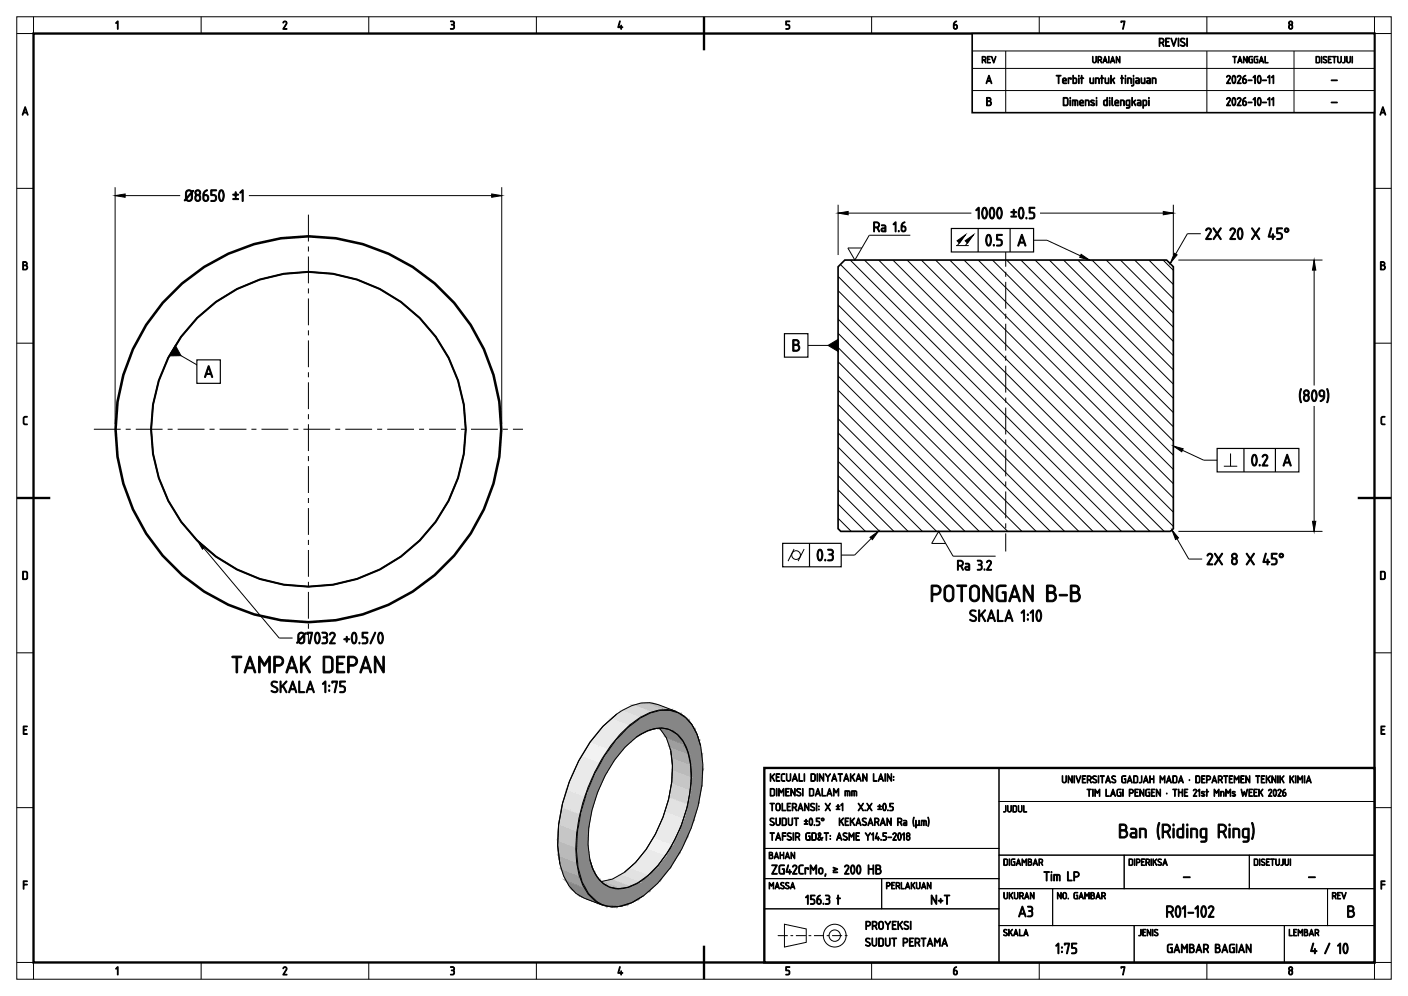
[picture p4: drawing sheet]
<svg xmlns="http://www.w3.org/2000/svg" width="420mm" height="297mm" viewBox="0 0 420 297" stroke-linecap="round" stroke-linejoin="round" font-family="sans-serif">
<g fill="none" stroke="#000" stroke-width=".3">
<path d="M5 5h410v287h-410zM10 5v5h-5M60 5v5M110 5v5M160 5v5M210 5v5M260 5v5M310 5v5M360 5v5M410 5v5h5M5 56.2h5M410 56.2h5"/>
<path d="M5 102.3h5M410 102.3h5M5 148.5h5M410 148.5h5M5 194.7h5M410 194.7h5M5 240.8h5M410 240.8h5M5 287h5v5M60 287v5M110 287v5M160 287v5"/>
<path d="M210 287v5M260 287v5M310 287v5M360 287v5M415 287h-5v5"/>
</g>
<path d="M10 10h400v277h-400zM210 5v10M5 148.5h10M405 148.5h10M210 282v10" fill="none" stroke="#000" stroke-width=".7" stroke-linecap="butt"/>
<path d="M228 229h182v58h-182z" fill-rule="evenodd" fill="#fff"/>
<path d="M228 229h182v58h-182z" fill="none" stroke="#000" stroke-width=".7" stroke-linecap="butt"/>
<g fill="none" stroke="#000" stroke-width=".3">
<path d="M228 229h70v24h-70zM298 229h112v10h-112zM298 239h112v16h-112zM228 253h70v9h-70zM298 255h37.3v10h-37.3zM335.3 255h37.4v10h-37.4zM372.7 255h37.3v10h-37.3zM228 262h35v9h-35zM228 271h70v16h-70zM234 275.6l6.5 1.4v4l-6.5 1.4zM263 262h35v9h-35zM298 265h16v11h-16z"/>
<path d="M298 276h40.3v11h-40.3zM314 265h82v11h-82zM338.3 276h44.8v11h-44.8zM383.1 276h26.9v11h-26.9zM396 265h14v11h-14z"/>
<circle cx="249" cy="279" r="3.4"/>
<circle cx="249" cy="279" r="1.7"/>
</g>
<path d="M232 279h21.5" fill="none" stroke="#000" stroke-width=".3" stroke-dasharray="3 .8 .8 .8" stroke-linecap="butt"/>
<path d="M290 10h120v23.6h-120z" fill-rule="evenodd" fill="#fff"/>
<g fill="none" stroke="#000" stroke-width=".5">
<path d="M290 10h120v23.6h-120zM250 79.6l2-2h96l2 2v78l-.8 .8h-98.4l-.8-.8z"/>
<circle cx="92" cy="128" r="46.9"/>
<circle cx="92" cy="128" r="57.4"/>
<circle cx="92" cy="128" r="57.7"/>
<circle cx="92" cy="128" r="47"/>
</g>
<g fill="none" stroke="#000" stroke-width=".3">
<path d="M290 15.2h120M300 15.2v18.4M360 15.2v18.4M386 15.2v18.4M290 20.4h120M290 27h120M34.3 55.8v70.7M34.3 58.3h19.5M74.2 58.3h75.5M149.7 55.8v70.7M250.7 78.9l79.6 79.5M253.6 77.6l80.9 80.8"/>
<path d="M257.9 77.6l80.9 80.8M262.1 77.6l80.9 80.8M266.3 77.6l80.9 80.8M270.6 77.6l79.4 79.4M274.8 77.6l75.2 75.1M279.1 77.6l70.9 70.9M283.3 77.6l66.7 66.6M287.6 77.6l62.4 62.4M291.8 77.6l58.2 58.1M296 77.6l54 53.9M300.3 77.6l49.7 49.7M304.5 77.6l45.5 45.4"/>
<path d="M308.8 77.6l41.2 41.2M313 77.6l37 36.9M317.3 77.6l32.7 32.7M321.5 77.6l28.5 28.4M325.7 77.6l24.3 24.2M330 77.6l20 20M334.2 77.6l15.8 15.7M338.5 77.6l11.5 11.5M342.7 77.6l7.3 7.2M347 77.6l3 3M250 82.4l76 76M250 86.7l71.8 71.7"/>
<path d="M250 90.9l67.5 67.5M250 95.1l63.3 63.3M250 99.4l59.1 59M54 106.1l5.2 3M250 103.6l54.8 54.8M250 107.9l50.6 50.5M250 112.1l46.3 46.3M250 116.4l42.1 42M250 120.6l37.9 37.8M250 124.8l33.6 33.6M250 129.1l29.4 29.3M250 133.3l25.1 25.1"/>
<path d="M250 137.6l20.9 20.8M250 141.8l16.6 16.6M250 146.1l12.4 12.3M250 150.3l8.2 8.1M250 154.5l3.9 3.9M184 212.9a38.6 38.6 0 0 0-11.4 14 52.7 52.7 0 0 0-6.3 25.2l.7 5.5M184 212.9a45.2 45.2 0 0 0-14.1 20.2 45.2 45.2 0 0 0-2.9 24.5M191 219a9.9 9.9 0 0 1 8.7-1.4l2.3 1.4a16.7 16.7 0 0 1 4.2 13 43 43 0 0 1-12.9 29l-3 2.2a8.6 8.6 0 0 1-12.1-1.6l-1.4-2.4-.9-3M196.7 217.1l2.1 2.8a28.1 28.1 0 0 1 .6 18.5 43 43 0 0 1-9.8 18.8l-3.4 2.9-3.5 2-3.4 .8M201.7 212.2l-5.4-2.1a12.8 12.8 0 0 0-12.3 2.8M201.7 212.2a12.2 12.2 0 0 0-10.7 1.7 42.9 42.9 0 0 0-15.6 20.8 44.2 44.2 0 0 0-2.7 26.1 12.5 12.5 0 0 0 7 9.1M201.7 212.2a13.2 13.2 0 0 1 7.3 10.3"/>
<path d="M186.4 222.8a16.1 16.1 0 0 1 10.8-5.7 8.2 8.2 0 0 1 7.5 5.7 23.8 23.8 0 0 1 1.5 10.9 40.9 40.9 0 0 1-14.1 28.5 11.3 11.3 0 0 1-10.1 2.4 9.4 9.4 0 0 1-5.4-5.9 29.6 29.6 0 0 1 0-17.1 43.1 43.1 0 0 1 9.8-18.8zM200.1 223.8a38.5 38.5 0 0 1-4.6 25l-2.8 4.5-3.1 3.9-3.4 3M209 222.5a13.5 13.5 0 0 0-6.6-9.9 11.8 11.8 0 0 0-11.3 1.5 39.8 39.8 0 0 0-13.7 16.6 52.5 52.5 0 0 0-5.4 23l.4 5 1.3 4.4a10.1 10.1 0 0 0 10.9 7.2l3.7-1.1 3.8-2.2M209 222.5a45 45 0 0 1-2.8 24.4 45 45 0 0 1-14.1 20.1M167 257.6a13.1 13.1 0 0 0 7.3 10.2l5.4 2.1M192.1 267a16.1 16.1 0 0 1-9.6 3.5l-2.8-.6"/>
</g>
<g fill="#868686" stroke="#868686" stroke-width=".3">
<path d="M204.8 246.3l2.2-1.8-.9 2.6z"/>
<path d="M204.8 246.3l1.3 .8-1 2.5z"/>
<path d="M206.1 242.1l1.6-.1-.7 2.5z"/>
<path d="M202.8 250.7l2.3-1.1-1.2 2.3z"/>
<path d="M208.5 239.4l-.8 2.6-1.6 .1z"/>
<path d="M202.8 250.7l1.1 1.2-1.1 2.4z"/>
<path d="M205.6 244.2l1.4 .3-2.2 1.8z"/>
<path d="M204.8 246.3l.3 3.3-1.3-.8z"/>
<path d="M206.1 242.1l.9 2.4-1.4-.3z"/>
<path d="M203.8 248.8l1.3 .8-2.3 1.1z"/>
<path d="M207.3 237.1l1.6-.2-.4 2.5z"/>
<path d="M200.3 255.3l2.5-1-1.4 2.2z"/>
<path d="M206.9 239.6l1.6-.2-2.4 2.7z"/>
<path d="M202.8 250.7v3.6l-1.1-1.2z"/>
<path d="M207.3 237.1l1.2 2.3-1.6 .2z"/>
<path d="M209.4 234.4l-.5 2.5-1.6 .2z"/>
<path d="M201.7 253.1l1.1 1.2-2.5 1z"/>
<path d="M200.3 255.3l1.1 1.2-1.4 2.1z"/>
<path d="M204.1 243.9l1.5 .3-.8 2.1z"/>
<path d="M202.5 248l2.3-1.7-1 2.5z"/>
<path d="M204.1 243.9l2-1.8-.5 2.1z"/>
<path d="M202.5 248l1.3 .8-1 1.9z"/>
<path d="M207.7 235l1.7-.6-2.1 2.7z"/>
<path d="M200.3 255.3l-.3 3.3-.8-1.5z"/>
<path d="M205.3 239.7l1.6-.1-.8 2.5z"/>
<path d="M200.6 251.9l2.2-1.2-1.1 2.4z"/>
<path d="M207.8 232.6l1.7-.7-.1 2.5z"/>
<path d="M197.7 259l2.3-.4-1.5 2z"/>
<path d="M204.1 243.9l.7 2.4-2.3 1.7z"/>
<path d="M207.3 237.1l-.4 2.5-1.6 .1z"/>
<path d="M207.8 232.6l1.6 1.8-1.7 .6z"/>
<path d="M200.6 251.9l1.1 1.2-1.4 2.2z"/>
<path d="M199.2 257.1l.8 1.5-2.3 .4z"/>
<path d="M205.3 239.7l.8 2.4-2 1.8z"/>
<path d="M202.5 248l.3 2.7-2.2 1.2z"/>
<path d="M209.7 229.5l-.2 2.4-1.7 .7z"/>
<path d="M197.7 259l.8 1.6-1.5 1.9z"/>
<path d="M206 235.6l1.7-.6-.4 2.1z"/>
<path d="M198.4 255.5l1.9-.2-1.1 1.8z"/>
<path d="M206 235.6l1.3 1.5-2 2.6z"/>
<path d="M200.6 251.9l-.3 3.4-1.9 .2z"/>
<path d="M207.8 232.6l-.1 2.4-1.7 .6z"/>
<path d="M208 230.6l1.7-1.1-1.9 3.1z"/>
<path d="M198.4 255.5l.8 1.6-1.5 1.9z"/>
<path d="M197.7 259l-.7 3.5-.5-2z"/>
<path d="M207.8 228.3l1.8-1 .1 2.2z"/>
<path d="M207.8 228.3l1.9 1.2-1.7 1.1z"/>
<path d="M194.9 262.1l2.1 .4-1.6 1.5z"/>
<path d="M194.9 262.1l1.6-1.6 .5 2z"/>
<path d="M206.3 231.6l1.7-1-.2 2z"/>
<path d="M206.3 231.6l1.5 1-1.8 3z"/>
<path d="M195.9 258.6l1.8 .4-1.2 1.5z"/>
<path d="M198.4 255.5l-.7 3.5-1.8-.4z"/>
<path d="M209.4 225l.2 2.3-1.8 1z"/>
<path d="M194.9 262.1l.5 1.9-1.5 1.6z"/>
<path d="M207.8 228.3l.2 2.3-1.7 1z"/>
<path d="M195.9 258.6l.6 1.9-1.6 1.6z"/>
<path d="M207.7 226.5l1.7-1.5-1.6 3.3z"/>
<path d="M193.6 263.4l1.3-1.3-1 3.5z"/>
<path d="M206.1 227.9l1.7 .4-1.5 3.3z"/>
<path d="M207.3 224.5l2.1 .5-1.7 1.5z"/>
<path d="M207.3 224.5l1.7-1.5 .4 2z"/>
<path d="M193.3 261.2l2.6-2.6-1 3.5z"/>
<path d="M206.1 227.9l1.6-1.4 .1 1.8z"/>
<path d="M191.9 264.6l1.7-1.2 .3 2.2z"/>
<path d="M191.9 264.6l2 1-1.7 1.2z"/>
<path d="M193.3 261.2l1.6 .9-1.3 1.3z"/>
<path d="M207.3 224.5l.4 2-1.6 1.4z"/>
<path d="M208.6 221l.4 2-1.7 1.5z"/>
<path d="M193.3 261.2l.3 2.2-1.7 1.2z"/>
<path d="M191.9 264.6l.3 2.2-1.6 1.2z"/>
<path d="M208.6 221l-1.3 3.5-.3-1.7z"/>
<path d="M207.9 219.1l.7 1.9z"/>
<path d="M190.6 265.6l1.3-1-1.3 3.4z"/>
<path d="M188.9 268.9l1.7-.9z"/>
<path d="M205.4 224.6l1.9-.1-1.2 3.4z"/>
<path d="M190.6 263.1l2.7-1.9-1.4 3.4z"/>
<path d="M207.9 219.2l.7 1.8z"/>
<path d="M207 222.8l.3 1.7-1.9 .1z"/>
<path d="M188.8 268.9l1.7-.8z"/>
<path d="M206.5 221.4l2.1-.4-1.6 1.8z"/>
<path d="M190.6 263.1l1.3 1.5-1.3 1z"/>
<path d="M208 219.3l.6 1.7-2.1 .4z"/>
<path d="M189 266.4l1.6-.8v2.4z"/>
<path d="M189 266.4l1.6 1.6-1.7 .8z"/>
<path d="M206.5 221.4l.5 1.4-1.6 1.8z"/>
<path d="M207.2 217.4l.7 1.8z"/>
<path d="M207.3 217.6l.7 1.7z"/>
<path d="M190.6 263.1v2.5l-1.6 .8z"/>
<path d="M187.3 269.6l1.6-.7z"/>
<path d="M187.3 269.6l1.6-.8z"/>
<path d="M207.3 217.6l.7 1.7-1.5 2.1z"/>
<path d="M189 266.4l-.1 2.4-1.6 .8z"/>
<path d="M187.2 269.7l1.6-.8z"/>
<path d="M204.3 221.8l2.2-.4-1.1 3.2z"/>
<path d="M207.3 217.6l-.8 3.8-.7-1.7z"/>
<path d="M198.7 219.8l2-.1 .7 1.1z"/>
<path d="M187.9 264.5l2.7-1.4-1.6 3.3z"/>
<path d="M187.6 267l1.4-.6-1.7 3.2z"/>
<path d="M197.2 217.6l3.5 2.1-2 .1z"/>
<path d="M206.3 216.1l1 1.5z"/>
<path d="M205.8 219.7l.7 1.7-2.2 .4z"/>
<path d="M185.7 270l1.6-.4z"/>
<path d="M187.9 264.5l1.1 1.9-1.4 .6z"/>
<path d="M205 218.6l2.3-1-1.5 2.1z"/>
<path d="M200.7 219.7l3.5 2.2-2.8-1.1z"/>
<path d="M206.3 216.2l1 1.4z"/>
<path d="M186.3 267.3l1.3-.3-.3 2.6z"/>
<path d="M185.6 270.1l1.6-.4z"/>
<path d="M206.4 216.2l.9 1.4-2.3 1z"/>
<path d="M186.3 267.3l1 2.3-1.6 .4z"/>
<path d="M205 218.6l.8 1.1-1.5 2.1z"/>
<path d="M187.9 264.5l-.3 2.5-1.3 .3z"/>
<path d="M197.2 217.6l2.7 1 .8 1.1z"/>
<path d="M205.4 214.7l.9 1.5z"/>
<path d="M205.4 214.9l1 1.3z"/>
<path d="M184.1 270.4l1.6-.4z"/>
<path d="M205.4 214.9l1 1.3-1.4 2.4z"/>
<path d="M200.7 219.7h2l1.5 2.2z"/>
<path d="M202.8 219.6l1.5 2.2z"/>
<path d="M186.3 267.3l-.6 2.7-1.6 .4z"/>
<path d="M202.8 219.6l2.2-1-.7 3.2z"/>
<path d="M197.2 217.6l1.8 .2 .9 .8z"/>
<path d="M185.4 265l2.5-.5-1.6 2.8z"/>
<path d="M199.9 218.6l2.8 1.1h-2z"/>
<path d="M184 270.5l1.6-.4z"/>
<path d="M205.4 214.9l-.4 3.7-.9-1.3z"/>
<path d="M195.3 216l3.7 1.8-1.8-.2z"/>
<path d="M184.7 267.7l1.6-.4-2.2 3.1z"/>
<path d="M202.7 219.7l1.5 2.2z"/>
<path d="M204.1 217.3l.9 1.3-2.2 1z"/>
<path d="M185.4 265l.9 2.3-1.6 .4z"/>
<path d="M199 217.8l3.7 1.9-2.8-1.1z"/>
<path d="M182.5 270.4h1.6z"/>
<path d="M203.2 216.5l2.2-1.6-1.3 2.4z"/>
<path d="M183.3 267.6l1.4 .1-.6 2.7z"/>
<path d="M203.2 216.5l.9 .8-1.3 2.3z"/>
<path d="M204.3 213.9l1.1 1-2.2 1.6z"/>
<path d="M182.6 270.3l1.5 .1z"/>
<path d="M195.3 216l2.8 1.1 .9 .7z"/>
<path d="M185.4 265l-.7 2.7-1.4-.1z"/>
<path d="M183.3 267.6l.8 2.8-1.4-.1z"/>
<path d="M199 217.8l1.8 .3 1.9 1.6z"/>
<path d="M200.9 218.1l1.9 1.5z"/>
<path d="M200.9 218.1l2.3-1.6-.4 3.1z"/>
<path d="M175.6 268.2l2.7 1.1z"/>
<path d="M195.3 216l2.8 1.1z"/>
<path d="M198.1 217.1l2.7 1-1.8-.3z"/>
<path d="M203.1 213l1.2 .9-1.1 2.6z"/>
<path d="M174.3 267.7l2.7 1z"/>
<path d="M181 270.3h1.6z"/>
<path d="M182.9 264.9l2.5 .1-2.1 2.6z"/>
<path d="M181.2 270.2l1.5 .1z"/>
<path d="M183.3 267.6l-.6 2.7-1.5-.1z"/>
<path d="M193.1 215.2l3.9 1.4z"/>
<path d="M200.8 218.1l1.9 1.6z"/>
<path d="M203.1 213l.1 3.5-1.2-1z"/>
<path d="M202 215.5l1.2 1-2.3 1.6z"/>
<path d="M177 268.7l4 1.6z"/>
<path d="M197 216.6l3.8 1.5z"/>
<path d="M182.1 267.6h1.2l-2.1 2.6z"/>
<path d="M182.9 264.9l.4 2.7h-1.2z"/>
<path d="M172.9 267.2l4.1 1.5z"/>
<path d="M200.7 215l2.4-2-1.1 2.5z"/>
<path d="M179.8 269.7l1.4 .5z"/>
<path d="M200.7 215l1.3 .5-1.1 2.6z"/>
<path d="M180.7 267l1.4 .6-.9 2.6z"/>
<path d="M180.7 267l2.2-2.1-.8 2.7z"/>
<path d="M201.8 212.5l1.3 .5-2.4 2z"/>
<path d="M198.7 217.3l2.2 .8z"/>
<path d="M179.7 269.8l1.3 .5z"/>
<path d="M180.7 267l.5 3.2-1.4-.5z"/>
<path d="M195.9 216.2l2.8 1.1z"/>
<path d="M200.7 215l.2 3.1-2.2-.9z"/>
<path d="M180.7 264.1l2.2 .8-2.2 2.1z"/>
<path d="M177 268.7l2.7 1.1z"/>
<path d="M175.6 268.2l2.7 1z"/>
<path d="M172.9 267.2l1.6 .1 1.1 .9z"/>
<path d="M200.5 211.9l1.3 .6-1.1 2.5z"/>
<path d="M171.8 266.2l2.7 1.1-1.6-.1z"/>
<path d="M178.5 269.2l1.3 .5z"/>
<path d="M178.5 269.2l2.2-2.2-.9 2.7z"/>
<path d="M199.6 214.6l1.1 .4-2 2.2z"/>
<path d="M200.5 211.9l.2 3.1-1.1-.4z"/>
<path d="M180.7 264.1v2.9l-1.1-.4z"/>
<path d="M178.3 269.2l1.4 .6z"/>
<path d="M179.6 266.6l1.1 .4-2.2 2.2z"/>
<path d="M174.5 267.3l3.8 1.9-2.7-1z"/>
<path d="M170.6 265.3l3.9 2-2.7-1.1z"/>
<path d="M198.4 214.5l1.2 .1-.9 2.6z"/>
<path d="M200.5 211.9l-.9 2.7-1.2-.1z"/>
<path d="M178.5 265.7l2.2-1.6-1.1 2.5z"/>
<path d="M196.3 217.1l2.4 .1z"/>
<path d="M178.5 265.7l1.1 .9-1.1 2.6z"/>
<path d="M177.2 268.3l1.3 .9h-.2z"/>
<path d="M174.5 267.3l2.7 1 1.1 .9z"/>
<path d="M199 211.9h1.5l-2.1 2.6z"/>
<path d="M170.6 265.3l2.7 1 1.2 1z"/>
<path d="M198.4 214.5l.3 2.7-2.4-.1z"/>
<path d="M178.5 265.7v3.5l-1.1-1z"/>
<path d="M177.2 268.3l1.3 .9z"/>
<path d="M177.3 268.2l1.2 1z"/>
<path d="M178.9 262.5l1.8 1.6-2.2 1.6z"/>
<path d="M196.2 217.1l2.5 .2z"/>
<path d="M174.5 267.3h1.5l1.2 1z"/>
<path d="M173.3 266.3l2.7 1h-1.5z"/>
<path d="M197.5 211.8l1.5 .1-.6 2.6z"/>
<path d="M196.9 214.4l1.5 .1-2.1 2.6z"/>
<path d="M170.6 265.3l1.8-.3 .9 1.3z"/>
<path d="M169.7 263.9l2.7 1.1-1.8 .3z"/>
<path d="M176.2 267.3l2.3-1.6-1.1 2.5z"/>
<path d="M176 267.3l1.3 .9z"/>
<path d="M176.2 267.3l1.2 .9z"/>
<path d="M178.9 262.5l-.4 3.2-1-.8z"/>
<path d="M197.5 211.8l.9 2.7-1.5-.1z"/>
<path d="M177.5 264.9l1 .8-2.3 1.6z"/>
<path d="M176 267.3h.2l1.1 .9z"/>
<path d="M172.4 265l3.6 2.3-2.7-1z"/>
<path d="M195.6 214.7l1.3-.3-.6 2.7z"/>
<path d="M193.7 217.7l2.6-.6z"/>
<path d="M168.8 262.6l3.6 2.4-2.7-1.1z"/>
<path d="M176.6 263.5l2.3-1-1.4 2.4z"/>
<path d="M177.3 260.2l1.6 2.3z"/>
<path d="M197.5 211.8l-.6 2.6-1.3 .3z"/>
<path d="M176.6 263.5l.9 1.4-1.3 2.4z"/>
<path d="M195.6 214.7l.7 2.4-2.6 .6z"/>
<path d="M175.2 265.9l1 1.4h-.2z"/>
<path d="M172.4 265l2.7 1 .9 1.3z"/>
<path d="M195.9 212.1l1.6-.3-1.9 2.9z"/>
<path d="M177.4 260.3l1.5 2.2-2.3 1z"/>
<path d="M193.6 217.7l2.6-.6z"/>
<path d="M168.8 262.6l2.7 1 .9 1.4z"/>
<path d="M176.6 263.5l-.4 3.8-.9-1.4z"/>
<path d="M175.1 266l.9 1.3z"/>
<path d="M175.2 265.9l1 1.4z"/>
<path d="M194 215.1l1.6-.4-1.9 3z"/>
<path d="M172.4 265l1.8-.4 .9 1.4z"/>
<path d="M194.3 212.5l1.6-.4-.3 2.6z"/>
<path d="M171.5 263.6l2.7 1-1.8 .4z"/>
<path d="M177.4 260.3l-.8 3.2-.7-1.1z"/>
<path d="M174.4 264.6l2.2-1.1-1.3 2.4z"/>
<path d="M194.3 212.5l1.3 2.2-1.6 .4z"/>
<path d="M174.4 264.6l.8 1.3z"/>
<path d="M174.4 264.6l.9 1.3z"/>
<path d="M175.9 262.4l.7 1.1-2.2 1.1z"/>
<path d="M191 219l2.7-1.3z"/>
<path d="M176.2 257.5l1.2 2.8z"/>
<path d="M192.4 215.9l1.6-.8-.3 2.6z"/>
<path d="M174.2 264.6h.2l.7 1.4z"/>
<path d="M175.2 260.7l2.2-.4-1.5 2.1z"/>
<path d="M194.3 212.5l-.3 2.6-1.6 .8z"/>
<path d="M192.4 215.9l1.3 1.8-2.7 1.3z"/>
<path d="M191 219l2.6-1.3z"/>
<path d="M175.2 260.7l.7 1.7-1.5 2.2z"/>
<path d="M176.2 257.5l1.2 2.8-2.2 .4z"/>
<path d="M192.7 213.3l1.6-.8-1.9 3.4z"/>
<path d="M175.2 260.7l-.8 3.9-.7-1.7z"/>
<path d="M191 216.6l1.4-.7-1.4 3.1z"/>
<path d="M176.2 257.5l-1 3.2-.6-1.4z"/>
<path d="M191.1 214.1l1.6-.8-.3 2.6z"/>
<path d="M191.1 214.1l1.3 1.8-1.4 .7z"/>
<path d="M173 261.2l2.2-.5-1.5 2.2z"/>
<path d="M189.7 217.5l1.3-.9v2.4z"/>
<path d="M174.6 259.3l.6 1.4-2.2 .5z"/>
<path d="M174.3 257.7l1.9-.2-1.6 1.8z"/>
<path d="M189.7 217.5l1.3 1.5-2.7 2z"/>
<path d="M175.6 254.2l.6 3.3-1.9 .2z"/>
<path d="M191.1 214.1l-.1 2.5-1.3 .9z"/>
<path d="M174.3 257.7l.3 1.6-1.6 1.9z"/>
<path d="M189.4 215.3l1.7-1.2-1.4 3.4z"/>
<path d="M188.1 218.8l1.6-1.3-1.4 3.5z"/>
<path d="M172.6 259.1l1.7-1.4-1.3 3.5z"/>
<path d="M173.9 255.7l1.7-1.5-1.3 3.5z"/>
<path d="M186.8 220l1.3-1.2 .2 2.2z"/>
<path d="M187.8 216.5l1.6-1.2 .3 2.2z"/>
<path d="M187.8 216.5l1.9 1-1.6 1.3z"/>
<path d="M173.8 253.8l1.8 .4-1.7 1.5z"/>
<path d="M186.8 220l1.5 1-2.6 2.6z"/>
<path d="M172.2 257.1l2.1 .6-1.7 1.4z"/>
<path d="M172.2 257.1l1.7-1.4 .4 2z"/>
<path d="M175.4 250.5l.2 3.7-1.8-.4z"/>
<path d="M187.8 216.5l.3 2.3-1.3 1.2z"/>
<path d="M173.8 253.8l.1 1.9-1.7 1.4z"/>
<path d="M185.2 221.6l1.6-1.6-1.1 3.6z"/>
<path d="M173.7 251.6l1.7-1.1-1.6 3.3z"/>
<path d="M186.2 218.1l1.6-1.6-1 3.5z"/>
<path d="M172.1 254.9l1.7-1.1-1.6 3.3z"/>
<path d="M183.9 223.2l1.8 .4-2.4 3.1z"/>
<path d="M185.2 221.6l.5 2-1.8-.4z"/>
<path d="M175.7 246.6l-.3 3.9-1.6-.9z"/>
<path d="M173.8 249.6l1.6 .9-1.7 1.1z"/>
<path d="M184.6 219.7l2.2 .3-1.6 1.6z"/>
<path d="M184.6 219.7l1.6-1.6 .6 1.9z"/>
<path d="M172 252.6l1.7-1 .1 2.2z"/>
<path d="M172 252.6l1.8 1.2-1.7 1.1z"/>
<path d="M184.6 219.7l.6 1.9-1.3 1.6z"/>
<path d="M183.9 223.2l-.6 3.5-.9-1.6z"/>
<path d="M173.8 249.6l-.1 2-1.7 1z"/>
<path d="M174 247.2l1.7-.6-1.9 3z"/>
<path d="M181.3 226.9l2-.2-2.2 3.5z"/>
<path d="M176.4 242.4l-.7 4.2-1.4-1.5z"/>
<path d="M182.4 225.1l.9 1.6-2 .2z"/>
<path d="M174.3 245.1l1.4 1.5-1.7 .6z"/>
<path d="M184.6 219.7l-.7 3.5-.8-1.6z"/>
<path d="M172.1 250.2l1.7-.6-1.8 3z"/>
<path d="M179 231l2.1-.8-2 3.9z"/>
<path d="M177.6 238.2l-1.2 4.2-1-1.9z"/>
<path d="M181.6 223.5l2.3-.3-1.5 1.9z"/>
<path d="M181.3 226.9l-.2 3.3-1.1-1.2z"/>
<path d="M172.3 247.8l1.7-.6-.2 2.4z"/>
<path d="M174.8 242.6l1.6-.2-2.1 2.7z"/>
<path d="M176.9 235.9l2.2-1.8-1.5 4.1z"/>
<path d="M183.1 221.6l.8 1.6-2.3 .3z"/>
<path d="M180 229l1.1 1.2-2.1 .8z"/>
<path d="M172.3 247.8l1.5 1.8-1.7 .6z"/>
<path d="M175.4 240.5l1 1.9-1.6 .2z"/>
<path d="M181.6 223.5l.8 1.6-1.1 1.8z"/>
<path d="M174.3 245.1l-.3 2.1-1.7 .6z"/>
<path d="M179 231l.1 3.1-1.3-.7z"/>
<path d="M176.1 237.9l1.5 .3-2.2 2.3z"/>
<path d="M177.8 233.4l1.3 .7-2.2 1.8z"/>
<path d="M176.9 235.9l.7 2.3-1.5-.3z"/>
<path d="M181.6 223.5l-.3 3.4-1.1-1.2z"/>
<path d="M178.9 227.8l2.4-.9-1.3 2.1z"/>
<path d="M172.7 245.2l1.6-.1-2 2.7z"/>
<path d="M173.2 242.7l1.6-.1-.5 2.5z"/>
<path d="M178.9 227.8l1.1 1.2-1 2z"/>
<path d="M175.4 240.5l-.6 2.1-1.6 .1z"/>
<path d="M180.2 225.7l1.1 1.2-2.4 .9z"/>
<path d="M173.2 242.7l1.1 2.4-1.6 .1z"/>
<path d="M176.5 232.6l2.5-1.6-1.2 2.4z"/>
<path d="M174.6 237.6l1.5 .3-.7 2.6z"/>
<path d="M176.5 232.6l1.3 .8-.9 2.5z"/>
<path d="M174.6 237.6l2.3-1.7-.8 2z"/>
<path d="M178.9 227.8l.1 3.2-1.3-.8z"/>
<path d="M173.9 240.2l1.5 .3-2.2 2.2z"/>
<path d="M177.7 230.2l1.3 .8-2.5 1.6z"/>
<path d="M174.6 237.6l.8 2.9-1.5-.3z"/>
<path d="M176.5 232.6l.4 3.3-1.3-.8z"/>
<path d="M175.6 235.1l1.3 .8-2.3 1.7z"/>
</g>
<g fill="#d6d6d6" stroke="#d6d6d6" stroke-width=".3">
<path d="M198.4 241.8l-1.5 4.1z"/>
<path d="M170.9 230.4l-1 2.5z"/>
<path d="M169.9 232.9l-.9 2.6z"/>
<path d="M170.9 230.4l-.9 2.6z"/>
<path d="M170 233l-1 2.5z"/>
<path d="M170.9 230.5l-.9 2.5z"/>
</g>
<g fill="#d1d1d1" stroke="#d1d1d1" stroke-width=".3">
<path d="M199.6 237.6l-1.1 4.2z"/>
<path d="M199.6 237.6l-1.2 4.2z"/>
<path d="M185 261l2.7-2z"/>
<path d="M183.8 213.1l1.7-1.2z"/>
<path d="M183.8 213.2l1.6-1.2z"/>
<path d="M182.1 214.4l1.7-1.3z"/>
<path d="M182.1 214.4l1.8-1.3z"/>
<path d="M168.3 238l-.7 2.6z"/>
<path d="M168.3 238l-.8 2.6z"/>
<path d="M169 235.5l-.7 2.5z"/>
</g>
<g fill="#dadada" stroke="#dadada" stroke-width=".3">
<path d="M196.9 245.9l-2 3.9z"/>
<path d="M192.7 253.3l-2.4 3.1z"/>
<path d="M192.8 253.3l-2.5 3.1z"/>
<path d="M179 217.5l-1.5 1.9z"/>
<path d="M177.5 219.4l-1.5 2z"/>
<path d="M173.2 225.7l-1.1 2.4z"/>
<path d="M173.3 225.7l-1.2 2.4z"/>
<path d="M172.1 228.1l-1.2 2.3z"/>
</g>
<g fill="#e8e8e8" stroke="#e8e8e8" stroke-width=".3">
<path d="M198.5 241.8l2 3.1-3.6 1z"/>
<path d="M198.5 241.8l2.7 1-.7 2.1z"/>
<path d="M196.9 245.9l3.6-1-.8 2z"/>
<path d="M201.2 242.8l2.8 1.1-3.5 1z"/>
<path d="M200.5 244.9l1.9 3.1-2.7-1.1z"/>
<path d="M200.5 244.9l3.5-1-1.6 4.1z"/>
<path d="M170.9 230.5l1.8 3.5-2.7-1z"/>
<path d="M170 233l2.7 1-3.7 1.5z"/>
<path d="M170.9 230.5l2.7 1-.9 2.5z"/>
<path d="M169 235.5l3.7-1.5-1 2.5z"/>
<path d="M173.6 231.5l2.8 1-3.7 1.5z"/>
<path d="M172.7 234l1.7 3.5-2.7-1z"/>
<path d="M172.7 234l3.7-1.5-1 2.5z"/>
<path d="M172.7 234l2.7 1-1 2.5z"/>
</g>
<g fill="#e0e0e0" stroke="#e0e0e0" stroke-width=".3">
<path d="M199.6 237.6l2.2 3.2-3.3 1z"/>
<path d="M198.5 241.8l3.3-1-.6 2z"/>
<path d="M199.6 237.6l2.8 1.1-.6 2.1z"/>
<path d="M201.8 240.8l2.2 3.1-2.8-1.1z"/>
<path d="M202.4 238.7l2.8 1-3.4 1.1z"/>
<path d="M201.8 240.8l3.4-1.1-1.2 4.2z"/>
<path d="M168.3 238l2.7 1.1-3.4 1.5z"/>
<path d="M169 235.5l2 3.6-2.7-1.1z"/>
<path d="M167.6 240.6l3.4-1.5-.7 2.5z"/>
<path d="M169 235.5l2.7 1-.7 2.6z"/>
<path d="M171 239.1l2 3.6-2.7-1.1z"/>
<path d="M171.7 236.5l2.7 1-3.4 1.6z"/>
<path d="M171 239.1l2.7 1-.7 2.6z"/>
<path d="M171 239.1l3.4-1.6-.7 2.6z"/>
</g>
<g fill="#ededed" stroke="#ededed" stroke-width=".3">
<path d="M196.9 245.9l1.8 3-3.7 .8z"/>
<path d="M196.9 245.9l2.8 1-1 2z"/>
<path d="M195 249.7l3.7-.8-1 1.9z"/>
<path d="M199.7 246.9l2.7 1.1-3.7 .9z"/>
<path d="M198.7 248.9l1.8 3-2.8-1.1z"/>
<path d="M198.7 248.9l3.7-.9-1.9 3.9z"/>
<path d="M192.8 253.3l1.5 2.6-4 .5z"/>
<path d="M192.8 253.3l2.7 1.1-1.2 1.5z"/>
<path d="M190.3 256.4l4-.5-1.2 1.6z"/>
<path d="M195.5 254.4l2.8 1-4 .5z"/>
<path d="M194.3 255.9l1.6 2.6-2.8-1z"/>
<path d="M194.3 255.9l4-.5-2.4 3.1z"/>
<path d="M179 217.5l1.2 2.9-2.7-1z"/>
<path d="M179 217.5l2.8 1-1.6 1.9z"/>
<path d="M177.5 219.4l2.7 1-4.2 .9z"/>
<path d="M181.8 218.5l2.7 1-4.3 .9z"/>
<path d="M176 221.3l4.2-.9-1.5 1.9z"/>
<path d="M180.2 220.4l4.3-.9-1.5 2z"/>
<path d="M180.2 220.4l1.3 3-2.8-1.1z"/>
<path d="M180.2 220.4l2.8 1.1-1.5 1.9z"/>
<path d="M173.3 225.7l1.5 3.4-2.7-1z"/>
<path d="M172.1 228.1l2.7 1-3.9 1.4z"/>
<path d="M173.3 225.7l2.7 1-1.2 2.4z"/>
<path d="M170.9 230.5l3.9-1.4-1.2 2.4z"/>
<path d="M176 226.7l2.7 1-3.9 1.4z"/>
<path d="M174.8 229.1l1.6 3.4-2.8-1z"/>
<path d="M174.8 229.1l3.9-1.4-1.2 2.4z"/>
<path d="M174.8 229.1l2.7 1-1.1 2.4z"/>
</g>
<g fill="#c9c9c9" stroke="#c9c9c9" stroke-width=".3">
<path d="M200.4 233.5l-.8 4.1z"/>
<path d="M200.3 233.4l-.7 4.2z"/>
<path d="M167.1 243.1l-.4 2.6z"/>
<path d="M167.1 243.1l-.5 2.5z"/>
<path d="M167.5 240.6l-.4 2.5z"/>
<path d="M167.5 240.6l-.4 2.6z"/>
</g>
<g fill="#dbdbdb" stroke="#dbdbdb" stroke-width=".3">
<path d="M194.9 249.8l-2.1 3.5z"/>
<path d="M194.9 249.8l-2.2 3.5z"/>
<path d="M176 221.4l-1.4 2.1z"/>
<path d="M176 221.3l-1.4 2.2z"/>
<path d="M174.6 223.5l-1.4 2.2z"/>
<path d="M174.7 223.5l-1.5 2.2z"/>
</g>
<g fill="#d5d5d5" stroke="#d5d5d5" stroke-width=".3">
<path d="M200.4 233.5l2.4 3.1-3.2 1z"/>
<path d="M199.6 237.6l3.2-1-.4 2.1z"/>
<path d="M200.4 233.5l2.7 1-.3 2.1z"/>
<path d="M202.8 236.6l2.4 3.1-2.8-1z"/>
<path d="M203.1 234.5l2.8 1.1-3.1 1z"/>
<path d="M202.8 236.6l3.1-1-.7 4.1z"/>
<path d="M167.1 243.2l2.7 1-3.1 1.5z"/>
<path d="M166.7 245.7l3.1-1.5-.4 2.5z"/>
<path d="M167.6 240.6l2.2 3.6-2.7-1z"/>
<path d="M167.6 240.6l2.7 1-.5 2.6z"/>
<path d="M169.8 244.2l2.3 3.6-2.7-1.1z"/>
<path d="M169.8 244.2l2.7 1-.4 2.6z"/>
<path d="M170.3 241.6l2.7 1.1-3.2 1.5z"/>
<path d="M169.8 244.2l3.2-1.5-.5 2.5z"/>
</g>
<g fill="#eee" stroke="#eee" stroke-width=".3">
<path d="M195 249.7l1.6 2.9-3.8 .7z"/>
<path d="M195 249.7l2.7 1.1-1.1 1.8z"/>
<path d="M192.8 253.3l3.8-.7-1.1 1.8z"/>
<path d="M197.7 250.8l2.8 1.1-3.9 .7z"/>
<path d="M196.6 252.6l1.7 2.8-2.8-1z"/>
<path d="M196.6 252.6l3.9-.7-2.2 3.5z"/>
<path d="M176 221.3l1.4 3.2-2.7-1z"/>
<path d="M176 221.3l2.7 1-1.3 2.2z"/>
<path d="M174.7 223.5l2.7 1-4.1 1.2z"/>
<path d="M173.3 225.7l4.1-1.2-1.4 2.2z"/>
<path d="M178.7 222.3l2.8 1.1-4.1 1.1z"/>
<path d="M177.4 224.5l4.1-1.1-1.4 2.2z"/>
<path d="M177.4 224.5l1.3 3.2-2.7-1z"/>
<path d="M177.4 224.5l2.7 1.1-1.4 2.1z"/>
</g>
<g fill="#c0c0c0" stroke="#c0c0c0" stroke-width=".3">
<path d="M200.6 229.5l-.2 4z"/>
<path d="M200.6 229.5l-.3 3.9z"/>
<path d="M204 243.9l-1.5 4.1z"/>
<path d="M166.5 248.1l-.2 2.5z"/>
<path d="M166.5 248.1l-.2 2.4z"/>
<path d="M166.6 245.6l-.1 2.5z"/>
<path d="M166.7 245.7l-.2 2.4z"/>
<path d="M176.5 232.6l-1 2.5z"/>
<path d="M175.5 235.1l-.9 2.5z"/>
<path d="M176.4 232.5l.1 .1-1.1 2.4z"/>
<path d="M175.5 235.1l-.9 2.5-.2-.1z"/>
<path d="M175.4 235l-1 2.5z"/>
</g>
<g fill="#c8c8c8" stroke="#c8c8c8" stroke-width=".3">
<path d="M200.6 229.5l2.7 3-2.9 1z"/>
<path d="M200.4 233.5l2.9-1-.2 2z"/>
<path d="M200.6 229.5l2.8 1.1-.1 1.9z"/>
<path d="M203.3 232.5l2.6 3.1-2.8-1.1z"/>
<path d="M203.4 230.6l2.8 1-2.9 .9z"/>
<path d="M203.3 232.5l2.9-.9-.3 4z"/>
<path d="M166.5 248.1l2.7 1.1-2.9 1.4z"/>
<path d="M166.3 250.6l2.9-1.4-.1 2.4z"/>
<path d="M166.7 245.7l2.5 3.5-2.7-1.1z"/>
<path d="M169.2 249.2l2.6 3.4-2.7-1z"/>
<path d="M166.7 245.7l2.7 1-.2 2.5z"/>
<path d="M169.2 249.2l2.7 1-.1 2.4z"/>
<path d="M169.4 246.7l2.7 1.1-2.9 1.4z"/>
<path d="M169.2 249.2l2.9-1.4-.2 2.4z"/>
</g>
<g fill="#bbb" stroke="#bbb" stroke-width=".3">
<path d="M205.3 239.7l-1.2 4.2z"/>
<path d="M205.2 239.7l-1.2 4.2z"/>
<path d="M179.8 262.9l2.7 1h-1.2z"/>
<path d="M177.3 262.7l2.5 .2 1.5 1z"/>
<path d="M181.3 263.9h1.2l2.8 1.1z"/>
<path d="M177.3 262.7l4 1.2-1.2-.1z"/>
<path d="M181.3 263.9l4 1.1-2.4-.2z"/>
<path d="M180.1 263.8l1.2 .1 1.6 .9z"/>
<path d="M195 209.7l2.7 1h-1.5z"/>
<path d="M193.5 209.6l1.5 .1 1.2 1z"/>
<path d="M196.2 210.7h1.5l2.7 1.1z"/>
<path d="M192 209.5l1.5 .1 2.7 1.1z"/>
<path d="M196.2 210.7l4.2 1.1-1.5-.1z"/>
<path d="M192 209.5l4.2 1.2-1.5-.1z"/>
<path d="M196.2 210.7l2.7 1-1.5-.1z"/>
<path d="M194.7 210.6l1.5 .1 1.2 .9z"/>
<path d="M173.8 240.1l-.6 2.6h-.2z"/>
<path d="M173.8 240.1l-.6 2.6z"/>
<path d="M173.7 240.1l-.7 2.6z"/>
<path d="M174.6 237.6l-.8 2.5z"/>
<path d="M174.6 237.6l-.9 2.5z"/>
<path d="M174.4 237.5l.2 .1-.9 2.5z"/>
</g>
<g fill="#c4c4c4" stroke="#c4c4c4" stroke-width=".3">
<path d="M202.4 248l-1.9 3.9z"/>
<path d="M202.5 248l-1.9 3.9z"/>
<path d="M198.3 255.4l-2.4 3.1z"/>
<path d="M198.4 255.5l-2.5 3.1z"/>
<path d="M184.5 219.5l.1 .2-1.6 1.8z"/>
<path d="M184.6 219.7l-1.6 1.8z"/>
<path d="M183 221.5l-1.4 2z"/>
<path d="M183 221.5l-1.5 1.9z"/>
<path d="M183 221.5l-1.4 2-.1-.1z"/>
<path d="M178.7 227.7l.2 .1-1.4 2.3z"/>
<path d="M178.9 227.8l-1.3 2.4z"/>
<path d="M177.6 230.2l-1.1 2.4z"/>
<path d="M177.5 230.1l-1.1 2.4z"/>
<path d="M177.6 230.2l-1.1 2.4-.1-.1z"/>
</g>
<g fill="#b5b5b5" stroke="#b5b5b5" stroke-width=".3">
<path d="M200.4 225.8l.2 3.7z"/>
<path d="M166.5 252.8l.1 2.3z"/>
<path d="M166.4 252.7l.2 2.3z"/>
<path d="M166.3 250.5l.2 2.3z"/>
</g>
<g fill="#d7d7d7" stroke="#d7d7d7" stroke-width=".3">
<path d="M187.7 259l2.6-2.6z"/>
<path d="M185 261l2.8 1-1.3 .7z"/>
<path d="M182.4 262.3l2.6-1.3 1.5 1.7z"/>
<path d="M186.5 262.7l1.3-.7 2.8 1.1z"/>
<path d="M182.4 262.3l4.1 .4-1.4 .6z"/>
<path d="M186.5 262.7l4.1 .4-2.7 1.3z"/>
<path d="M185.1 263.3l1.4-.6 1.4 1.7z"/>
<path d="M188.8 210.3l2.7 1-1.6 .8z"/>
<path d="M187.2 211.1l1.6-.8 1.1 1.8z"/>
<path d="M189.9 212.1l1.6-.8 2.7 1z"/>
<path d="M185.5 211.9l1.7-.8 2.7 1z"/>
<path d="M189.9 212.1l4.3 .2-1.6 .8z"/>
<path d="M185.5 211.9l4.4 .2-1.7 .8z"/>
<path d="M189.9 212.1l2.7 1-1.6 .8z"/>
<path d="M188.2 212.9l1.7-.8 1.1 1.8z"/>
<path d="M182.1 214.4l-1.5 1.5z"/>
<path d="M180.6 216l1.5-1.6z"/>
<path d="M179 217.5l1.6-1.6z"/>
<path d="M180.6 215.9l-1.6 1.6z"/>
</g>
<g fill="#b3b3b3" stroke="#b3b3b3" stroke-width=".3">
<path d="M206 235.6l-.8 4.1z"/>
<path d="M205.9 235.6l-.7 4.1z"/>
<path d="M172.5 245.2l-.2 2.6h-.2z"/>
<path d="M172.6 245.2l-.3 2.6z"/>
<path d="M172.5 245.2l-.2 2.6z"/>
<path d="M173.2 242.7l-.6 2.5z"/>
<path d="M173 242.7l-.5 2.5z"/>
<path d="M173 242.7h.2l-.6 2.5z"/>
</g>
<g fill="#c5c5c5" stroke="#c5c5c5" stroke-width=".3">
<path d="M200.5 251.9l-2.1 3.6z"/>
<path d="M181.5 223.4l.1 .1-1.5 2.1z"/>
<path d="M181.6 223.5l-1.4 2.1z"/>
<path d="M180.2 225.6l-1.3 2.2z"/>
<path d="M180.1 225.6l-1.4 2.1z"/>
<path d="M180.2 225.6l-1.3 2.2-.2-.1z"/>
</g>
<g fill="#b9b9b9" stroke="#b9b9b9" stroke-width=".3">
<path d="M200.6 229.5l2.7-.8 .1 1.9z"/>
<path d="M200.4 225.8l2.9 2.9-2.7 .8z"/>
<path d="M203.3 228.7l2.9 2.9-2.8-1z"/>
<path d="M200.4 225.8l2.8 1.1 .1 1.8z"/>
<path d="M203.3 228.7l2.7-.8 .2 3.7z"/>
<path d="M203.2 226.9l2.8 1-2.7 .8z"/>
<path d="M166.5 252.8l2.7 1.1-2.6 1.2z"/>
<path d="M166.6 255.1l2.6-1.2 .1 2.2z"/>
<path d="M166.3 250.6l2.9 3.3-2.7-1.1z"/>
<path d="M169.2 253.9l2.8 3.3-2.7-1.1z"/>
<path d="M166.3 250.6l2.8 1 .1 2.3z"/>
<path d="M169.2 253.9l2.7 1 .1 2.3z"/>
<path d="M169.1 251.6l2.7 1-2.6 1.3z"/>
<path d="M169.2 253.9l2.6-1.3 .1 2.3z"/>
</g>
<g fill="#e9e9e9" stroke="#e9e9e9" stroke-width=".3">
<path d="M190.3 256.4l2.8 1.1-1.3 1.3z"/>
<path d="M187.7 259l2.6-2.6 1.5 2.4z"/>
<path d="M191.8 258.8l1.3-1.3 2.8 1z"/>
<path d="M187.7 259l4.1-.2-1.3 1.2z"/>
<path d="M191.8 258.8l4.1-.3-2.6 2.6z"/>
<path d="M190.5 260l1.3-1.2 1.5 2.3z"/>
<path d="M180.6 215.9l1.6-1.6 1.2 2.6z"/>
<path d="M182.2 214.3l2.8 1-1.6 1.6z"/>
<path d="M179 217.5l1.6-1.6 2.8 1z"/>
<path d="M183.4 216.9l1.6-1.6 2.7 1.1z"/>
<path d="M179 217.5l4.4-.6-1.6 1.6z"/>
<path d="M183.4 216.9l4.3-.5-1.6 1.6z"/>
<path d="M181.8 218.5l1.6-1.6 1.1 2.6z"/>
<path d="M183.4 216.9l2.7 1.1-1.6 1.5z"/>
</g>
<g fill="#aaa" stroke="#aaa" stroke-width=".3">
<path d="M206.3 231.6l-.4 4z"/>
<path d="M206.2 231.6l-.3 4z"/>
<path d="M172 250.2v2.4h-.2z"/>
<path d="M172 250.2v2.4z"/>
<path d="M171.9 250.2l-.1 2.4z"/>
<path d="M172.3 247.8l-.3 2.4z"/>
<path d="M172.3 247.8l-.4 2.4z"/>
<path d="M172.1 247.8h.2l-.4 2.4z"/>
</g>
<g fill="#a9a9a9" stroke="#a9a9a9" stroke-width=".3">
<path d="M199.8 222.5l.6 3.3z"/>
<path d="M200.4 225.8l2.5-.6 .3 1.7z"/>
<path d="M199.8 222.5l3.1 2.7-2.5 .6z"/>
<path d="M202.9 225.2l3.1 2.7-2.8-1z"/>
<path d="M199.8 222.5l2.7 1.1 .4 1.6z"/>
<path d="M202.9 225.2l2.4-.5 .7 3.2z"/>
<path d="M202.5 223.6l2.8 1.1-2.4 .5z"/>
<path d="M167 257.1l.4 2z"/>
<path d="M167 257l.4 2z"/>
<path d="M167 257.1l.4 1.9z"/>
<path d="M167 257.1l2.7 1.1-2.3 .9z"/>
<path d="M167.4 259.1l2.3-.9 .4 2z"/>
<path d="M166.6 255l.4 2.1z"/>
<path d="M166.6 255.1l.4 2z"/>
<path d="M166.6 255.1l3.1 3.1-2.7-1.1z"/>
<path d="M169.7 258.2l3.1 3-2.7-1z"/>
<path d="M166.6 255.1l2.7 1 .4 2.1z"/>
<path d="M169.7 258.2l2.7 1 .4 2z"/>
<path d="M169.3 256.1l2.7 1.1-2.3 1z"/>
<path d="M169.7 258.2l2.3-1 .4 2z"/>
</g>
<g fill="#e1e1e1" stroke="#e1e1e1" stroke-width=".3">
<path d="M187.7 259l2.8 1-1.4 1z"/>
<path d="M185 261l2.7-2 1.4 2z"/>
<path d="M189.1 261l1.4-1 2.8 1.1z"/>
<path d="M185 261h4.1l-1.3 1z"/>
<path d="M189.1 261l4.2 .1-2.7 2z"/>
<path d="M187.8 262l1.3-1 1.5 2.1z"/>
<path d="M183.9 213.1l1.6-1.2 1.1 2.2z"/>
<path d="M185.5 211.9l2.7 1-1.6 1.2z"/>
<path d="M182.2 214.3l1.7-1.2 2.7 1z"/>
<path d="M186.6 214.1l1.6-1.2 2.8 1z"/>
<path d="M182.2 214.3l4.4-.2-1.6 1.2z"/>
<path d="M186.6 214.1l4.4-.2-1.7 1.3z"/>
<path d="M185 215.3l1.6-1.2 1.1 2.3z"/>
<path d="M186.6 214.1l2.7 1.1-1.6 1.2z"/>
</g>
<g fill="#9f9f9f" stroke="#9f9f9f" stroke-width=".3">
<path d="M206.1 227.9l.1 3.7z"/>
<path d="M206 227.9l.2 3.7z"/>
<path d="M171.9 254.9l.3 2.2-.2 .1z"/>
<path d="M172 254.9l.2 2.2z"/>
<path d="M171.9 254.9l.3 2.2z"/>
<path d="M172 252.6v2.3z"/>
<path d="M171.8 252.6l.1 2.3z"/>
<path d="M171.8 252.6h.2v2.3z"/>
</g>
<g fill="#c1c1c1" stroke="#c1c1c1" stroke-width=".3">
<path d="M193.3 261.1l2.6-2.5z"/>
<path d="M187.7 216.4l.1 .1-1.7 1.5z"/>
<path d="M186.1 218l1.7-1.5z"/>
<path d="M186.1 218l1.6-1.6z"/>
<path d="M186.1 218l-1.5 1.7z"/>
<path d="M184.5 219.5l1.6-1.5-1.5 1.7z"/>
</g>
<g fill="#979797" stroke="#979797" stroke-width=".3">
<path d="M199.8 222.5l2.2-.3 .5 1.4z"/>
<path d="M198.7 219.8l3.3 2.4-2.2 .3z"/>
<path d="M202 222.2l3.3 2.5-2.8-1.1z"/>
<path d="M198.7 219.8l2.7 1 .6 1.4z"/>
<path d="M202 222.2l2.2-.3 1.1 2.8z"/>
<path d="M201.4 220.8l2.8 1.1-2.2 .3z"/>
<path d="M168.8 262.6l2-.7 .7 1.7z"/>
<path d="M168.1 260.9l2.7 1-2 .7z"/>
<path d="M170.8 261.9l3.4 2.7-2.7-1z"/>
<path d="M167.4 259.1l3.4 2.8-2.7-1z"/>
<path d="M170.8 261.9l2.7 1 .7 1.7z"/>
<path d="M167.4 259.1l2.7 1.1 .7 1.7z"/>
<path d="M170.8 261.9l2-.7 .7 1.7z"/>
<path d="M170.1 260.2l2.7 1-2 .7z"/>
</g>
<g fill="#949494" stroke="#949494" stroke-width=".3">
<path d="M205.4 224.6l.7 3.3z"/>
<path d="M205.3 224.7l.7 3.2z"/>
<path d="M172.5 259.2l.5 2h-.2z"/>
<path d="M172.4 259.2l.4 2z"/>
<path d="M172.5 259.2l.5 2z"/>
<path d="M172.2 257.1l.3 2.1z"/>
<path d="M172.2 257.1l.2 2.1z"/>
<path d="M172 257.2l.2-.1 .2 2.1z"/>
</g>
<g fill="#bcbcbc" stroke="#bcbcbc" stroke-width=".3">
<path d="M190.6 263.1l2.7-1.9z"/>
<path d="M190.6 263.1l2.7-2z"/>
<path d="M189.3 215.2l1.7-1.3 .1 .2z"/>
<path d="M189.4 215.2l1.7-1.1z"/>
<path d="M189.3 215.2l1.8-1.1z"/>
<path d="M187.8 216.5l1.6-1.2z"/>
<path d="M187.7 216.4l1.6-1.2z"/>
<path d="M187.7 216.4l1.7-1.2-1.6 1.3z"/>
</g>
<g fill="#878787" stroke="#878787" stroke-width=".3">
<path d="M204.2 221.9l1.2 2.7z"/>
<path d="M173.5 262.9l.9 1.7h-.2z"/>
<path d="M173.5 262.9l.9 1.7z"/>
<path d="M173.6 262.9l.8 1.7z"/>
<path d="M172.8 261.2l.8 1.7z"/>
<path d="M173 261.2l.7 1.7z"/>
<path d="M172.8 261.2h.2l.6 1.7z"/>
</g>
<g fill="#b4b4b4" stroke="#b4b4b4" stroke-width=".3">
<path d="M187.9 264.4l2.7-1.3z"/>
<path d="M192.6 213.1l1.6-.8 .1 .2z"/>
<path d="M192.6 213.1l1.7-.6z"/>
<path d="M192.6 213.2l1.7-.7z"/>
<path d="M191 213.9l1.6-.7z"/>
<path d="M191.1 214.1l1.6-.8z"/>
<path d="M191 213.9l1.6-.7-1.5 .9z"/>
</g>
<g fill="#cacaca" stroke="#cacaca" stroke-width=".3">
<path d="M182.4 262.3l2.7 1-1.3 .3z"/>
<path d="M179.8 262.9l2.6-.6 1.4 1.3z"/>
<path d="M183.8 263.6l1.3-.3 2.8 1.1z"/>
<path d="M179.8 262.9l4 .7-1.3 .3z"/>
<path d="M183.8 263.6l4.1 .8-2.6 .6z"/>
<path d="M182.5 263.9l1.3-.3 1.5 1.4z"/>
<path d="M192 209.5l2.7 1.1-1.6 .3z"/>
<path d="M190.4 209.9l1.6-.4 1.1 1.4z"/>
<path d="M193.1 210.9l1.6-.3 2.7 1z"/>
<path d="M188.8 210.3l1.6-.4 2.7 1z"/>
<path d="M193.1 210.9l4.3 .7-1.6 .4z"/>
<path d="M188.8 210.3l4.3 .6-1.6 .4z"/>
<path d="M193.1 210.9l2.7 1.1-1.6 .3z"/>
<path d="M191.5 211.3l1.6-.4 1.1 1.4z"/>
</g>
<g fill="#ababab" stroke="#ababab" stroke-width=".3">
<path d="M185.3 265l2.6-.5z"/>
<path d="M195.8 212l1.6-.4 .1 .2z"/>
<path d="M195.8 212l1.7-.2z"/>
<path d="M195.9 212.1l1.6-.3z"/>
<path d="M194.2 212.3l1.7-.2z"/>
<path d="M194.3 212.5l1.6-.4z"/>
<path d="M194.2 212.3l1.7-.2-1.6 .4z"/>
</g>
<g fill="#898989" stroke="#898989" stroke-width=".3">
<path d="M204.3 213.9l1.1 1z"/>
<path d="M204.2 213.8l1.2 .9z"/>
<path d="M203.1 213l1.2 .9z"/>
<path d="M203.1 212.8l1.1 1z"/>
<path d="M178.8 262.4l1.9 1.7z"/>
</g>
<g fill="#a1a1a1" stroke="#a1a1a1" stroke-width=".3">
<path d="M182.9 264.9l2.5 .1z"/>
<path d="M182.9 264.8l2.4 .2z"/>
<path d="M199 211.8h1.4l.1 .1z"/>
<path d="M198.9 211.7l1.5 .1z"/>
<path d="M199 211.8l1.5 .1z"/>
<path d="M197.5 211.8h1.5z"/>
<path d="M197.5 211.8l1.5 .1z"/>
<path d="M197.4 211.6l1.5 .1-1.4 .1z"/>
</g>
<g fill="#959595" stroke="#959595" stroke-width=".3">
<path d="M201.7 212.3l1.4 .7z"/>
<path d="M201.8 212.4l1.3 .6z"/>
<path d="M180.7 264l2.2 .9z"/>
<path d="M200.4 211.8l1.4 .6z"/>
<path d="M200.5 211.9l1.3 .6z"/>
</g>
<path d="M92 64v128M300 71.5v92.9M28 128h128" fill="none" stroke="#000" stroke-width=".3" stroke-dasharray="8 1.5 1.5 1.5" stroke-linecap="butt"/>
<path d="M34.3 58.3l3-.5v1zM146.7 57.8l3 .5-3 .5zM52.3 103l1.7 3.1h-3.5z" fill="#000" stroke="#000" stroke-width=".3"/>
<path d="M58.7 107.3h7v7h-7z" fill-rule="evenodd" fill="#fff"/>
<path d="M58.7 107.3h7v7h-7z" fill="none" stroke="#000" stroke-width=".35"/>
<path d="M250 61.1v14.9M250 63.6h39.8M310.2 63.6h39.8M350 61.1v14.9M351.5 77.6h43M392 77.6v37.4M392 121.1v37.3M351.5 158.4h43M58.9 161.1l24.4 29.2h4" fill="none" stroke="#000" stroke-width=".3"/>
<path d="M250 63.6l3-.6v1.1zM347 63l3 .6-3 .5zM392 77.6l.5 2.9h-1zM391.5 155.4h1l-.5 3zM58.9 161.1l2.3 2-.8 .7z" fill="#000" stroke="#000" stroke-width=".3"/>
<path d="M386.5 115.5h11v5.1h-11z" fill-rule="evenodd" fill="#fff"/>
<path d="M247 103l3-1.8v3.6z" fill="#000" stroke="#000" stroke-width=".3"/>
<path d="M241 103h6" fill="none" stroke="#000" stroke-width=".3"/>
<path d="M234 99.5h7v7h-7z" fill-rule="evenodd" fill="#fff"/>
<path d="M234 99.5h7v7h-7z" fill="none" stroke="#000" stroke-width=".35"/>
<path d="M358.2 69.7h-4l-5 8.6M349.6 158.1l5 8.6h4" fill="none" stroke="#000" stroke-width=".3"/>
<path d="M350.3 75.5l.8 .5-1.9 2.3zM349.6 158.1l1.9 2.3-.8 .5z" fill="#000" stroke="#000" stroke-width=".3"/>
<path d="M283.8 68.1h24.5v7h-24.5z" fill-rule="evenodd" fill="#fff"/>
<path d="M283.8 68.1h24.5v7h-24.5zM291.8 68.1v7M301.3 68.1v7" fill="none" stroke="#000" stroke-width=".35"/>
<path d="M285.2 73.2h3.8M287.6 70.4l-2 2.8M290 70.4l-2 2.8M308.3 71.6h4l12.7 6" fill="none" stroke="#000" stroke-width=".3"/>
<path d="M285.5 71.8l2.5-1.8-1.8 2.5zM287.9 71.8l2.5-1.8-1.8 2.5zM322.5 75.8l2.5 1.8-2.9-.9z" fill="#000" stroke="#000" stroke-width=".3"/>
<path d="M363.1 133.7h24.4v7h-24.4z" fill-rule="evenodd" fill="#fff"/>
<path d="M363.1 133.7h24.4v7h-24.4zM371.1 133.7v7M380.5 133.7v7" fill="none" stroke="#000" stroke-width=".35"/>
<path d="M350 133l9.1 4.2h4M365.1 139h4M367.1 135.2v3.8" fill="none" stroke="#000" stroke-width=".3"/>
<path d="M350 133l2.9 .8-.4 .9z" fill="#000" stroke="#000" stroke-width=".3"/>
<path d="M233.5 162h17.4v7h-17.4z" fill-rule="evenodd" fill="#fff"/>
<path d="M233.5 162h17.4v7h-17.4zM241.5 162v7" fill="none" stroke="#000" stroke-width=".35"/>
<g fill="none" stroke="#000" stroke-width=".3">
<path d="M271.5 70.1h-12.2l-4.3 7.5-2.1-3.6h4.2M262 158.4l-7.1 7.1h-4M236.9 163.7l-1.8 3.6M239.9 163.7l-1.8 3.6M282.1 162.1h-4.2l2.1-3.7 4.3 7.4h12.7"/>
<circle cx="237.5" cy="165.5" r="1.3"/>
</g>
<path d="M259.5 160.2l2.5-1.8-1.8 2.5z" fill="#000" stroke="#000" stroke-width=".3"/>
<g font-size="6.8">
<text x="277.3" y="179.5">POTONGAN B-B</text>
<text x="68.8" y="200.7">TAMPAK DEPAN</text>
</g>
<text font-size="5.7" x="333.5" y="249.9">Ban (Riding Ring)</text>
<g font-size="4.7">
<text x="55" y="60.1">Ø8650 ±1</text>
<text x="291" y="65.3">1000 ±0.5</text>
<text x="359.4" y="71.4">2X 20 X 45°</text>
<text x="293.8" y="73.4">0.5</text>
<text x="303.4" y="73.4">A</text>
<text x="236.1" y="104.8">B</text>
<text x="60.8" y="112.6">A</text>
<text x="387.3" y="119.8">(809)</text>
<text x="373.1" y="139">0.2</text>
<text x="382.5" y="139">A</text>
<text x="243.5" y="167.3">0.3</text>
<text x="359.8" y="168.5">2X 8 X 45°</text>
<text x="289" y="185.4">SKALA 1:10</text>
<text x="88.5" y="192">Ø7032 +0.5/0</text>
<text x="80.6" y="206.6">SKALA 1:75</text>
<text x="347.6" y="273.6">R01-102</text>
<text x="401.6" y="273.6">B</text>
</g>
<g font-size="4.3">
<text x="303.6" y="273.4">A3</text>
<text x="314.8" y="284.4">1:75</text>
<text x="390.7" y="284.4">4 / 10</text>
</g>
<g font-size="4.1">
<text x="260.3" y="69.1">Ra 1.6</text>
<text x="285.3" y="170">Ra 3.2</text>
</g>
<g font-size="3.8">
<text x="230" y="260.7">ZG42CrMo, ≥ 200 HB</text>
<text x="311.2" y="262.7">Tim LP</text>
<text x="352.8" y="262.7">—</text>
<text x="390.1" y="262.7">—</text>
<text x="240.2" y="269.7">156.3 t</text>
<text x="277.5" y="269.7">N+T</text>
</g>
<text font-size="3.5" x="347.9" y="284.1">GAMBAR BAGIAN</text>
<g font-size="3.4">
<text x="34.4" y="8.8">1</text>
<text x="84.2" y="8.8">2</text>
<text x="134.2" y="8.8">3</text>
<text x="184.1" y="8.8">4</text>
<text x="234.2" y="8.8">5</text>
<text x="284.2" y="8.8">6</text>
<text x="334.2" y="8.8">7</text>
<text x="384.1" y="8.8">8</text>
<text x="345.5" y="13.9">REVISI</text>
<text x="294" y="24.9">A</text>
<text x="314.9" y="24.9">Terbit untuk tinjauan</text>
<text x="365.7" y="24.9">2026-10-11</text>
<text x="396.9" y="24.9">—</text>
<text x="6.5" y="34.3">A</text>
<text x="294" y="31.5">B</text>
<text x="316.9" y="31.5">Dimensi dilengkapi</text>
<text x="365.7" y="31.5">2026-10-11</text>
<text x="396.9" y="31.5">—</text>
<text x="411.5" y="34.3">A</text>
<text x="6.5" y="80.5">B</text>
<text x="411.5" y="80.5">B</text>
<text x="6.7" y="126.7">C</text>
<text x="411.7" y="126.7">C</text>
<text x="6.5" y="172.8">D</text>
<text x="411.5" y="172.8">D</text>
<text x="6.7" y="219">E</text>
<text x="411.7" y="219">E</text>
<text x="6.7" y="265.2">F</text>
<text x="411.7" y="265.2">F</text>
<text x="258" y="277.2">PROYEKSI</text>
<text x="258" y="282.2">SUDUT PERTAMA</text>
<text x="34.4" y="290.8">1</text>
<text x="84.2" y="290.8">2</text>
<text x="134.2" y="290.8">3</text>
<text x="184.1" y="290.8">4</text>
<text x="234.2" y="290.8">5</text>
<text x="284.2" y="290.8">6</text>
<text x="334.2" y="290.8">7</text>
<text x="384.1" y="290.8">8</text>
</g>
<g font-size="3.1">
<text x="229.5" y="233">KECUALI DINYATAKAN LAIN:</text>
<text x="229.5" y="237.4">DIMENSI DALAM mm</text>
<text x="229.5" y="241.8">TOLERANSI: X ±1</text>
<text x="255.8" y="241.8">X.X ±0.5</text>
<text x="229.5" y="246.2">SUDUT ±0.5°</text>
<text x="229.5" y="250.6">TAFSIR GD&amp;T: ASME Y14.5-2018</text>
<text x="250.1" y="246.2">KEKASARAN Ra (µm)</text>
</g>
<g font-size="3">
<text x="316.6" y="233.5">UNIVERSITAS GADJAH MADA · DEPARTEMEN TEKNIK KIMIA</text>
<text x="324.1" y="237.5">TIM LAGI PENGEN · THE 21st MnMs WEEK 2026</text>
</g>
<g font-size="2.7">
<text x="292.7" y="18.8">REV</text>
<text x="325.7" y="18.8">URAIAN</text>
<text x="367.6" y="18.8">TANGGAL</text>
<text x="392.3" y="18.8">DISETUJUI</text>
<text x="299.2" y="242.2">JUDUL</text>
<text x="229.2" y="256.1">BAHAN</text>
<text x="299.2" y="258.1">DIGAMBAR</text>
<text x="336.5" y="258.1">DIPERIKSA</text>
<text x="373.9" y="258.1">DISETUJUI</text>
<text x="229.2" y="265.1">MASSA</text>
<text x="264.2" y="265.1">PERLAKUAN</text>
<text x="299.2" y="268.1">UKURAN</text>
<text x="315.2" y="268.1">NO. GAMBAR</text>
<text x="397.2" y="268.1">REV</text>
<text x="299.2" y="279.1">SKALA</text>
<text x="339.5" y="279.1">JENIS</text>
<text x="384.3" y="279.1">LEMBAR</text>
</g>
</svg>
